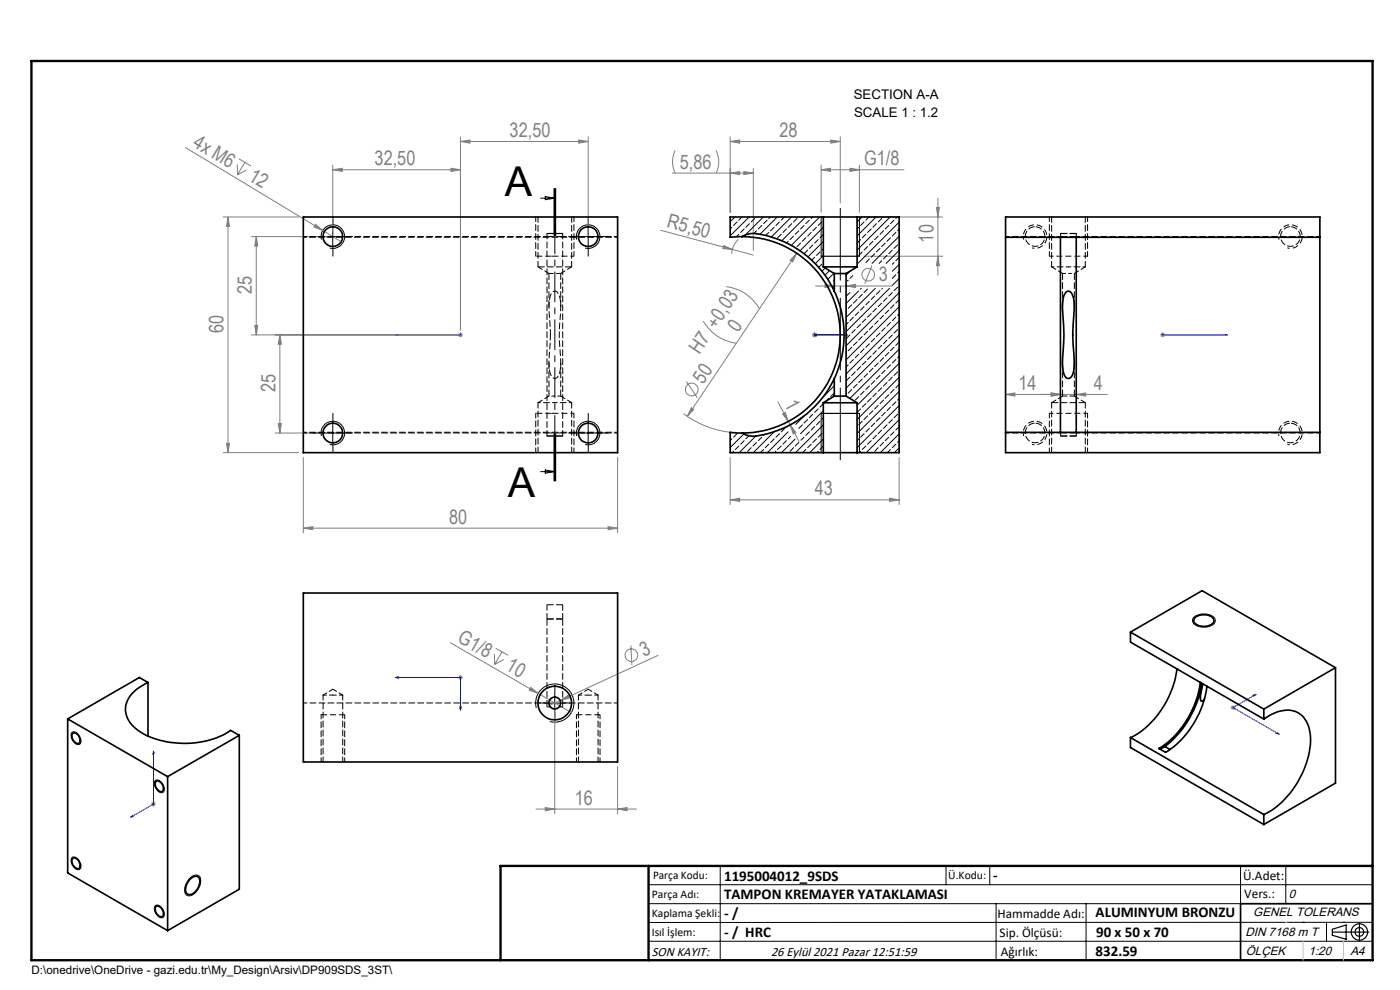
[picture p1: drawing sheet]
<svg xmlns="http://www.w3.org/2000/svg" width="297mm" height="210mm" viewBox="0 0 297 210" stroke-linecap="round" stroke-linejoin="round" font-family="sans-serif">
<g fill="none" stroke="#808080" stroke-width=".21">
<path d="M39.4 31.3l29.1 17.6M50.3 34.9l.1 2.2M50.6 33.6l2.7 1.6M52 34.4l-1.6 2.7M52.3 36.1l-1.9 1M70.6 36l2-.3v.7zM70.6 35v14.2M70.6 36h27.1M95.7 35.7l2 .3-2 .4zM97.7 30l2-.3v.7zM97.7 29v41M97.7 30h27.1"/>
<path d="M122.8 29.7l2 .3-2 .4zM124.8 29v20.2M142.7 36.7h17.1M143.2 31.9l-.1 .3a5.3 5.3 0 0 0 .1 4.5M151.9 31.9a5.4 5.4 0 0 1 0 4.8M154.9 30l2-.3v.7zM154.9 36.7l2-.3v.6zM154.9 29v16M154.9 30h23.4M157.8 36.4l2 .3-2 .3zM159.8 35.7v17.4M174.2 36l2-.3v.7z"/>
<path d="M174.2 36h17.6M174.2 35v10M176.2 29.7l2.1 .3-2.1 .4zM178.3 29v14M180.3 35.7l2 .3-2 .4zM182.3 35v10M47.3 46h16.1M48.4 46l.3 2h-.7zM48.4 46v50M53.3 50.2h16.3M54.4 50.2v20.8M54.4 50.2l.3 2h-.7z"/>
<path d="M66.9 47.6l1.6 1.3-1.9-.8zM68.5 48.9l4.2 2.6M140.2 48.9l15.2 4M153.5 52.1l1.9 .8-2-.2zM155.4 52.9l4.4 1.2M156.6 50.8a4.4 4.4 0 0 0-1.4 3.1M169 53.7l-23.2 34.6M169 53.7l-.8 1.9-.6-.4zM183.3 46h16.7M183.3 54.4h16.7M185 56.3l-1.6 3.9M198.6 44h.7l-.3 2z"/>
<path d="M199 54.4l.3 2h-.7zM199 42v16.4M53.3 71h43.4M54 69h.7l-.3 2zM59.4 71v20.9M59.4 71l.3 2h-.7zM97.2 71h1M97.3 70.7l.7 .7M97.7 70.5v1M98 70.7l-.7 .7M149.2 68.1a9.4 9.4 0 0 0 7 4.7M154.1 60.8a9.5 9.5 0 0 1 7 4.7"/>
<path d="M172.3 71h1M172.5 70.7l.7 .7M172.8 70.5v1M173 60.7h16.3M173.2 70.7l-.7 .7M175 60.3l2 .4-2 .3zM179.5 60.7l2-.4v.7zM246.1 71h1.1M246.3 70.7l.7 .7M246.7 70.5v1M247 70.7l-.7 .7M47.3 96h16.1"/>
<path d="M48 94h.7l-.3 2zM58.3 91.9h11.3M59 89.8h.7l-.3 2.1zM64.3 97v16M131 97v16M145 87.8a21.2 21.2 0 0 0 11.4 4M145.6 80.9l2.3 3.4M146.6 86.5l.6 .3-1.4 1.5zM154.9 97v10M165 85.3l2.2 4.1M166 87.8l.6-.3 .6 1.9zM166.3 89.9h.1"/>
<path d="M166.8 90.6h.1M167.2 89.4l.4 .7M167.6 90.1l1.2 1.6-.5 .4zM167.6 90.1l1.9 3.6M190.7 97v10M213.3 83.7l2-.3v.6zM213.3 83.7h21.6M223 83.4l2 .3-2 .3zM228.3 83.7l2-.3v.6zM64.3 112l2.1-.3v.7zM64.3 112h66.7M129 111.7l2 .3-2 .4z"/>
<path d="M154.9 106l2-.3v.7zM154.9 106h35.8M188.7 105.7l2 .3-2 .4zM95.5 136.3l25.7 14.9M104.9 138.7l.1 2.2M105.2 137.5l2.6 1.5M106.5 138.3l-1.5 2.6M106.9 139.9l-1.9 1M133.8 136.9l.3 4.2M139.6 139l-20.8 9.6M97.2 143.7h1M97.3 143.4l.7 .7"/>
<path d="M97.7 143.2v1M98 143.4l-.7 .7M112.6 145.8l1.6 1.3-1.9-.7zM117.7 150.1v22.5M118.8 148.6l1.7-1.1 .3 .6zM118.8 148.6l-2.2 1M261.1 150.1h1M261.2 149.7l.7 .8M261.6 149.6v1M261.9 149.7l-.7 .8M32.1 170.6h1M32.2 170.2l.7 .7"/>
<path d="M32.6 170.1v1M32.9 170.2l-.7 .7M113.7 171.6h21.3M115.7 171.3l2 .3-2 .4zM131 171.6l2-.3v.7zM131 162.6v10"/>
<circle cx="184.2" cy="58.3" r="1.34"/>
<circle cx="146.8" cy="82.6" r="1.34"/>
<circle cx="134" cy="139" r="1.35"/>
</g>
<g fill="none" stroke="#000" stroke-width=".21">
<path d="M68.2 50.8a2.5 2.5 0 0 1 2.2-3.1 2.5 2.5 0 0 1 2.7 2.7 2.5 2.5 0 0 1-3.1 2.2M68.5 50.2h4.2M70.6 48.1v4.2M114.7 42h3M115.7 41.7l2 .3-2 .4zM117.5 40v10M117.7 40v10M117.9 40v10M122.3 50.8a2.5 2.5 0 0 1 2.2-3.1 2.5 2.5 0 0 1 2.7 2.7 2.5 2.5 0 0 1-3.1 2.2M122.7 50.2h4.2M124.8 48.1v4.2M174.2 46v8.4"/>
<path d="M182.3 46v8.4M68.2 92.5a2.51 2.51 0 0 1 2.2-3.1 2.51 2.51 0 0 1 2.7 2.7 2.51 2.51 0 0 1-3.1 2.2M68.5 91.9h4.2M70.6 89.8v4.1M115.7 99.7l2 .3-2 .4zM117.5 92v10M117.7 92v10M117.9 92v10zM122.3 92.5a2.51 2.51 0 0 1 2.3-3.1 2.51 2.51 0 0 1 2.7 2.7 2.51 2.51 0 0 1-3.2 2.2M122.7 91.9h4.2M124.8 89.8v4.1M174.2 87.7v8.3"/>
<path d="M182.3 87.7v8.3M114.7 100h3M253.3 130.9a3.4 3.4 0 0 1 4.4 .3 1.24 1.24 0 0 1-1.1 1.6 3.1 3.1 0 0 1-3.6-.8v-.7zM15.2 155.4a1.29 1.29 0 0 1 1.8 1 .93 .93 0 0 1-.5 1.6 2.02 2.02 0 0 1-1.3-2.6zM113.8 150.2a4.1 4.1 0 0 1 3.6-5.1 4.1 4.1 0 0 1 4.3 4.4 4.1 4.1 0 0 1-5.1 3.6M115.6 149.1h4.2M117.7 147.1v4.1M33.1 165.5a1.75 1.75 0 0 1 1.5 2.6 1.79 1.79 0 0 1-1.8-2.2zM15.4 181.8a1.8 1.8 0 0 1 1.6 2.5 1.29 1.29 0 0 1-1.8-1l-.1-.8v-.4zM32.9 192.1a1.29 1.29 0 0 1 1.8 1.1 .91 .91 0 0 1-.5 1.5 1.96 1.96 0 0 1-1.3-2.6zM40.3 186.3a1.46 1.46 0 0 1 2.1-.4 3.2 3.2 0 0 1-2.4 4.1 1.28 1.28 0 0 1-.8-1.8l.6-1.3zM137.6 187.7h153.6"/>
<path d="M137.6 191.7h153.6M137.6 199.7h153.6M152.8 183.7v20M200.7 183.7v4M210 183.7v4M211.3 191.7v12M230.4 191.7v12M263.2 183.7v20M272.8 183.7v8M276.4 195.6h.1M281.4 195.6v4.1M285 195.6h.1"/>
<path d="M291.2 195.6l-153.6 .1"/>
</g>
<g fill="none" stroke="#000" stroke-width=".25">
<path d="M174.2 54.4h8.1M174.2 87.7h8.1M282.6 197.7h7.8M282.6 197.1l3-.9v3l-3-.8zM288.4 195.8v3.8M106.2 203.7h185"/>
<circle cx="288.4" cy="197.7" r="1.74"/>
<circle cx="288.4" cy="197.7" r=".93"/>
</g>
<path d="M218.9 52.6a2.5 2.5 0 0 0 3.2-2.2 2.5 2.5 0 0 0-2.7-2.7 2.5 2.5 0 0 0-2.2 3.1M273.1 52.6a2.5 2.5 0 0 0 3.1-2.2 2.5 2.5 0 0 0-2.7-2.7 2.5 2.5 0 0 0-2.2 3.1M218.9 94.3a2.5 2.5 0 0 0 3.2-2.2 2.5 2.5 0 0 0-2.7-2.7 2.5 2.5 0 0 0-2.2 3.1M273.1 94.3a2.5 2.5 0 0 0 3.1-2.2 2.5 2.5 0 0 0-2.7-2.7 2.5 2.5 0 0 0-2.2 3.1" fill="none" stroke="#000" stroke-width=".21" stroke-dasharray="1.3 .6" stroke-dashoffset=".8" stroke-linecap="butt"/>
<path d="M230.7 54.3h-8.1M230.7 87.7h-8.1" fill="none" stroke="#000" stroke-width=".21" stroke-dasharray="1.3 .6" stroke-dashoffset=".4" stroke-linecap="butt"/>
<path d="M68.2 151.6h4.9M122.3 151.6h5" fill="none" stroke="#000" stroke-width=".21" stroke-dasharray="1.3 .6" stroke-dashoffset=".1" stroke-linecap="butt"/>
<path d="M117.1 54.3h-3.4M117.1 87.7h-3.4" fill="none" stroke="#000" stroke-width=".21" stroke-dasharray="1.3 .6" stroke-dashoffset="-.1" stroke-linecap="butt"/>
<path d="M121.8 54.3h-4.1M121.8 87.7h-4.1" fill="none" stroke="#000" stroke-width=".21" stroke-dasharray="1.3 .6" stroke-dashoffset=".5" stroke-linecap="butt"/>
<g fill="none" stroke="#00f" stroke-width=".21">
<path d="M83.9 71h.7h-.7M83.9 71h13.8M97.5 71h.4zM97.7 71h.1M172.6 71h.4zM172.8 71h6.9M172.8 71h.1M179.7 71h-.7h.7M246.5 71h.3zM246.7 71h.1M246.7 71h13.8M260.5 71h-.7h.7"/>
<path d="M32.6 159.3l.1 .5-.2 .1zM32.6 159.3v11.3l-4.9 2.8M83.9 143.7l.7-.2v.4zM83.9 143.7h13.8v6.9M97.5 149.9h.4l-.2 .7zM265.9 147.5l.6-.2-.4 .3zM266.5 147.3l-4.9 2.8 9.8 5.6M270.7 155.5l.3-.1 .4 .3zM27.7 173.4l.5-.4v.2z"/>
</g>
<g fill="none" stroke="#000" stroke-width=".21" stroke-dasharray="15.2 1.3 1.3 1.3">
<path d="M68.5 50.2h-2M70.6 48.1v-2.1M70.6 52.3v2M72.7 50.2h2.1M122.7 50.2h-2.1M124.8 48.1v-2.1M124.8 52.3v2M126.9 50.2h2.1M68.5 91.8h-2M70.6 89.8v-2.1M70.6 93.9v2.1M72.7 91.8h2.1"/>
<path d="M122.7 91.8h-2.1M124.8 89.8v-2.1M124.8 93.9v2.1M126.9 91.8h2.1M115.6 149.1h-1.2M117.7 147v-1.2M117.7 151.2v1.2M119.8 149.1h1.2"/>
</g>
<path d="M113.7 46v8.3M121.8 54.3v-8.3M222.6 46v8.3M230.7 54.3v-8.3M113.7 87.7v8.3M121.8 96v-8.3M222.6 87.7v8.3M230.7 96v-8.3" fill="none" stroke="#000" stroke-width=".21" stroke-dasharray="1.3 .6" stroke-dashoffset=".3"/>
<path d="M117.7 54.3h-.6M230.7 54.3h.1M117.7 87.7h-.6M230.7 87.7h.1M68.1 151.6h.1M122.3 151.6h.1" fill="none" stroke="#000" stroke-width=".21" stroke-dasharray="1.3 .6"/>
<path d="M68.1 151.6v10M122.3 151.6v10M73.1 161.6v-10M127.3 161.6v-10" fill="none" stroke="#000" stroke-width=".21" stroke-dasharray="1.3 .6" stroke-dashoffset=".4"/>
<path d="M178.3 97.7v-53.7" fill="none" stroke="#000" stroke-width=".21" stroke-dasharray="15.2 1.3 1.3 1.3" stroke-dashoffset="-.2"/>
<path d="M117.7 40v62" fill="none" stroke="#000" stroke-width=".21" stroke-dasharray="6.3 1.3 1.3 1.3" stroke-dashoffset="2.7"/>
<path d="M291.2 191.7h-28v12" fill="none" stroke="#000" stroke-width=".35"/>
<path d="M6.7 12.9h284.5v190.8h-284.5zM137.6 183.7v20M291.2 183.7h-185v20" fill="none" stroke="#000" stroke-width=".5"/>
<path d="M276.4 199.7v4M285 199.7v4" fill="none" stroke="#c0c0c0" stroke-width=".21"/>
<path d="M272.8 195.6h.1" fill="none" stroke="#c0c0c0" stroke-width=".25"/>
<g fill="#00f">
<path d="M27.7 173.4l.5-.2v-.2zM32.6 159.3l-.1 .6 .2-.1zM97.5 71h.4zM83.9 71h.7z"/>
<path d="M246.5 71h.3zM259.8 71h.7z"/>
<path d="M265.9 147.5l.2 .1 .4-.3zM270.7 155.5l.7 .2-.4-.3zM179 71h.7zM172.6 71h.4zM179 71h.7zM172.6 71h.4z"/>
<path d="M97.5 149.9l.2 .7 .2-.7zM83.9 143.7l.7 .2v-.4z"/>
</g>
<g fill="#808080">
<path d="M66.9 47.6l1.6 1.3-1.9-.8z"/>
<path d="M112.6 145.8l1.6 1.3-1.9-.7z"/>
<path d="M153.5 52.1l1.9 .8-2-.2z"/>
<path d="M118.8 148.6l1.7-1.1 .3 .6z"/>
<path d="M223 83.4l2 .3-2 .3zM213.3 83.7l2-.3v.6z"/>
<path d="M95.7 35.7l2 .3-2 .4zM70.6 36l2-.3v.7zM176.2 29.7l2.1 .3-2.1 .4zM154.9 30l2-.3v.7zM157.8 36.4l2 .3-2 .3zM154.9 36.7l2-.3v.6zM188.7 105.7l2 .3-2 .4zM154.9 106l2-.3v.7z"/>
<path d="M97.7 30l2-.3v.7zM122.8 29.7l2 .3-2 .4z"/>
<path d="M129 111.7l2 .3-2 .4zM64.3 112l2.1-.3v.7z"/>
<path d="M169 53.7l-1.4 1.5 .6 .4zM146.6 86.5l-.8 1.8 1.4-1.5z"/>
<path d="M48 94h.7l-.3 2zM48.4 46l.3 2h-.7z"/>
<path d="M54.4 50.2l.3 2h-.7zM54 69h.7l-.3 2zM59.4 71l.3 2h-.7zM59 89.8h.7l-.3 2.1zM198.6 44h.7l-.3 2zM199 54.4l.3 2h-.7z"/>
<path d="M166 87.8l.6-.3 .6 1.9zM167.6 90.1l1.2 1.6-.5 .4z"/>
<path d="M115.7 171.3l2 .3-2 .4zM131 171.6l2-.3v.7zM223 83.4l2 .3-2 .3zM228.3 83.7l2-.3v.6z"/>
<path d="M174.2 36l2-.3v.7zM180.3 35.7l2 .3-2 .4zM175 60.3l2 .4-2 .3zM179.5 60.7l2-.4v.7z"/>
</g>
<g fill="none" stroke="#000" stroke-width=".35">
<path d="M64.3 46h66.7v50h-66.7zM157.4 50.2a5.1 5.1 0 0 1 4.2-.4 21.7 21.7 0 0 1 15.4 12M157.4 50.2a20.8 20.8 0 0 1 20.8 20.8 20.8 20.8 0 0 1-20.8 20.9M174.7 56.6h7.1M174.7 46h7.1M174.7 46h-19.8v4.3l2.5-.1M174.7 46v10.6M174.7 56.6l2.3 1.4M177 58h2.5M177 58v3.8M179.5 58v26M181.8 46h8.9v50h-8.9"/>
<path d="M181.8 46v10.6M181.8 56.6l-2.3 1.4M213.3 50.3v41.4M213.3 50.3v-4.3h66.7v4.3M213.3 50.3h66.7M225 50.3v41.4M228.3 50.3v41.4M280 50.3v41.4M177 61.8a21.6 21.6 0 0 1 0 18.5M226.1 62l.6-.2 .6 .4a5.9 5.9 0 0 1 .6 3.9l-.2 2.4a31.9 31.9 0 0 0 .1 6.6 10.6 10.6 0 0 1-.3 4.5 .87 .87 0 0 1-1.2 .6l-.1-.1a2.57 2.57 0 0 1-.7-1.7l-.1-1.2 .3-4.9-.1-3.3a17.6 17.6 0 0 1 0-6.1zM157.4 91.9l-2.5-.2v4.3h19.8M174.7 85.4h7.1"/>
<path d="M174.7 96h7.1M174.7 85.4v10.6M177 84h2.5M177 80.3a21.4 21.4 0 0 1-17.4 12.2l-1.1-.2-1.1-.4M177 80.3v3.7M177 84l-2.3 1.4M179.5 84l2.3 1.4M181.8 85.4v10.6M213.3 91.7v4.3h66.7v-4.3M213.3 91.7h66.7M64.3 125.8h66.7v35.8h-66.7zM239.8 134.1l28.3 16.3"/>
<path d="M239.8 134.1v2.1l28.3 16.3M239.8 134.1l15.2-8.8 28.3 16.3M253.5 131a2.92 2.92 0 0 1 4 .4 1.46 1.46 0 0 1-1.7 1.4 2.35 2.35 0 0 1-2.5-1zM14.4 152.5l21.2 12.2M14.4 152.5v32.7l21.2 12.2M15.4 155.6a1.41 1.41 0 0 1 1.6 1.7 .63 .63 0 0 1-.5 .4 .63 .63 0 0 1-.7-.3 1.52 1.52 0 0 1-.4-1.8zM31.4 144.8a7.2 7.2 0 0 0-4.8 5.3 5.8 5.8 0 0 0 3.4 5.3 19 19 0 0 0 18.9-.5l1.9 1.1M31.4 144.8l-1.8-1.1-15.2 8.8M31.4 144.8v11.3M50.8 156v32.6l-15.2 8.8M50.8 156l-15.2 8.7M239.8 156.4v2.2l28.3 16.3"/>
<path d="M239.8 156.4l28.3 16.4M247.1 158.4l-.6 .3-.6 .1M247.1 158.4l1.1 .6M249.7 141.9a19.6 19.6 0 0 1-9.3 14.3l-.6 .2M254.6 144.7a19.9 19.9 0 0 1-8.7 14.1M254.9 144.9a20.8 20.8 0 0 1-7.8 13.5M255.2 145.1a6.9 6.9 0 0 0-.5 3.5l.4 .1 .4-.4M256 145.5a19.7 19.7 0 0 1-8.7 14.1l-1.4-.8M268.1 152.5a7.6 7.6 0 0 1 6.6-1.6 5.8 5.8 0 0 1 3.3 5.7 19.4 19.4 0 0 1-9.3 15.9l-.6 .3M268.1 150.4v2.1M283.3 141.6l-15.2 8.8M283.3 141.6v24.5l-15.2 8.8"/>
<path d="M33 165.9a.98 .98 0 0 1 1.5 .7 .77 .77 0 0 1 .2 .8 .77 .77 0 0 1-.6 .5 1.71 1.71 0 0 1-1.1-2zM35.6 164.7v32.7M268.1 172.8v2.1M15.5 182a1.49 1.49 0 0 1 1.3 2.1 .93 .93 0 0 1-1.3-.6 1.13 1.13 0 0 1 0-1.5zM33.2 192.2a1.55 1.55 0 0 1 1.3 2.1 1.24 1.24 0 0 1-1.6-1.3l.1-.5zM40.3 186.5a1.25 1.25 0 0 1 1.9-.3 2.88 2.88 0 0 1-2.1 3.6 1.41 1.41 0 0 1-.5-2.2z"/>
<circle cx="70.6" cy="50.2" r="2.1"/>
<circle cx="124.8" cy="50.2" r="2.09"/>
<circle cx="70.6" cy="91.9" r="2.1"/>
<circle cx="124.8" cy="91.9" r="2.09"/>
<circle cx="117.7" cy="149.1" r="3.6"/>
<circle cx="117.7" cy="149.1" r="1.25"/>
</g>
<path d="M223.1 56.6h3.6M226.7 56.6h3.5M117.7 85.4h-3.6M121.3 85.4h-3.6" fill="none" stroke="#000" stroke-width=".21" stroke-dasharray="1.3 .6" stroke-dashoffset=".8"/>
<g fill="none" stroke="#000" stroke-width=".21" stroke-dasharray="1.3 .6" stroke-dashoffset="-.1">
<path d="M114.1 56.6h7.2M116 50.2h3.4M116 49.6h3.4M119.4 49.5h-3.4M228.3 50.2h-3.3M228.3 49.6h-3.3M228.3 49.5h-3.3M116 91.8h3.4M116 92.5h3.4M225 92.5h3.3M228.3 91.8h-3.3M228.3 92.5h-3.3"/>
<path d="M230.2 85.4h-7.1M116 131.3h3.4M116 131.3v18.6M116 128.3h3.4M119.4 131.3v18.6"/>
</g>
<path d="M116.5 58h2.5M225 50.2v-.7M228.3 50.2v-.7M225 91.8v.7M227.9 84h-2.5M228.3 91.8v.7" fill="none" stroke="#000" stroke-width=".21" stroke-dasharray="1.3 .6" stroke-dashoffset=".3"/>
<path d="M131 50.3h-66.6M225.4 58h1.3M226.7 58h1.2M64.4 91.7h66.6M117.7 84h-1.2M119 84h-1.3" fill="none" stroke="#000" stroke-width=".21" stroke-dasharray="1.3 .6" stroke-dashoffset=".6"/>
<g fill="none" stroke="#000" stroke-width=".21" stroke-dasharray="1.3 .6" stroke-dashoffset=".1">
<path d="M114.1 46v10.6M116 49.6v42.9M119.4 49.6v42.9M121.3 56.6v-10.6M223.1 46v10.6M230.2 56.6v-10.6M116.8 71l-.1-2.5a13.3 13.3 0 0 1 .2-6.1l.3-.5 .4-.2a1.09 1.09 0 0 1 1.1 1.2 11 11 0 0 1 .2 4 53.4 53.4 0 0 0 .1 10.3 4.1 4.1 0 0 1-.8 2.9l-.4 .2a1.09 1.09 0 0 1-1.1-1.2 11 11 0 0 1-.2-4l.3-4.1M114.1 85.4v10.6M121.3 96v-10.6M223.1 85.4v10.6M230.2 96v-10.6M116 128.3v3"/>
<path d="M119.4 128.3v3"/>
</g>
<g fill="none" stroke="#000" stroke-width=".21" stroke-dasharray="1.3 .6">
<path d="M116 49.5v.1M116.5 58v7.1M119.4 49.5v.1M225 50.3v-.1M225.4 58v7.1M228.3 50.3v-.1M116.5 77v7M119 65.1v-7.1M225.4 76.9v7.1M227.9 65.1v-7.1M116 92.5h.1M119 84v-7.1"/>
<path d="M119.4 92.5h.1M225 91.8v-.1M227.9 84v-7M228.3 91.8v-.1"/>
</g>
<path d="M114.1 56.6l2.4 1.4M119 58l2.3-1.4M223.1 56.6l2.3 1.4M227.9 58l2.3-1.4M116.5 84l-2.4 1.4M121.3 85.4l-2.3-1.4M225.4 84l-2.3 1.4M230.2 85.4l-2.3-1.4M68.5 147.4v14.2M122.7 147.4v14.2M72.7 161.6v-14.2M126.9 161.6v-14.2" fill="none" stroke="#000" stroke-width=".21" stroke-dasharray="1.3 .6" stroke-dashoffset=".2"/>
<g fill="none" stroke="#000" stroke-width=".21" stroke-dasharray="1.3 .6" stroke-dashoffset=".5">
<path d="M116 50.2h-51.6M131 50.2h-11.6M225 50.2h-11.7M280 50.2h-51.7M64.4 91.8h51.6M119.4 91.8h11.6M213.3 91.8h11.7M228.3 91.8h51.7M64.4 149.1h51.6M70.6 147.4h-2.1M72.7 147.4h-2.1M119.4 149.1h11.6"/>
<path d="M124.8 147.4h-2.1M126.9 147.4h-2.1"/>
</g>
<path d="M70.6 146.2l-2.1 1.2M72.7 147.4l-2.1-1.2M116 149.9h.8M118.6 149.9h.8M124.8 146.2l-2.1 1.2M126.9 147.4l-2.1-1.2" fill="none" stroke="#000" stroke-width=".21" stroke-dasharray="1.3 .6" stroke-dashoffset=".4"/>
<g fill="none" stroke="#000" stroke-width=".21">
<path d="M155.3 48.2l-.4 .3M155.9 46l-1 1M156.4 47.1l-.8 .7M156.7 49.7l-.5 .5M157.4 46l-.7 .7M157.9 48.6l-.8 .7M158.9 46l-4 4M159 47.4l-.8 .8M160.1 46.3l-.8 .8M160.5 49l-.6 .5M161.6 47.8l-.7 .8M161.9 46l-3.8 3.9"/>
<path d="M162.7 46.7l-.7 .7M163.1 49.3l-.6 .6M163.4 46l-.3 .3M164.2 48.2l-.7 .8M164.9 46l-3.7 3.7M165.3 47.1l-.7 .7M165.7 49.7l-.7 .7M166.4 46l-.7 .7M166.8 48.6l-.7 .7M167.2 51.2l-.3 .3M167.9 46l-4.2 4.3M168 47.4l-.8 .8"/>
<path d="M168.3 50.1l-.7 .7M169.1 46.3l-.8 .8M169.5 49l-.8 .7M169.8 51.6l-.7 .7M170.6 47.8l-.8 .8M170.9 46l-5.1 5.1M171 50.4l-.8 .8M171.3 53l-.7 .8M171.7 46.7l-.7 .7M172.1 49.3l-.8 .8M172.4 46l-.3 .3M172.4 52l-.7 .7"/>
<path d="M172.8 54.6l-.6 .6M173.2 48.2l-.8 .8M173.6 50.8l-.8 .8M173.9 46l-6 6.1M174 53.4l-.8 .8M174.3 47.1l-.7 .7M174.3 56l-.6 .7M174.7 48.2l-5 5M174.7 51.2l-3.3 3.3M174.7 54.2l-1.7 1.7M174.7 49.7l-.7 .7M174.7 52.7l-.4 .3"/>
<path d="M175 56.9l-.7 .6M175.8 57.6l-.7 .7M176.9 58l-1.3 1.3M177 59.4l-.2 .2M180 59.4l-.2 .2M180.4 57.5l-.9 .9M180.9 58.5l-.6 .5M182.2 48.2l-.4 .4M182.6 50.8l-.8 .8M182.9 46l-1.1 1.1M182.9 53.4l-.7 .8M183.3 47.1l-.7 .7"/>
<path d="M183.7 49.7l-.8 .7M184 52.3l-.7 .7M184.4 46l-.7 .7M184.4 54.9l-.7 .8M184.8 48.6l-.8 .7M185.2 51.2l-.8 .8M185.6 53.8l-.8 .8M185.8 46l-4 4.1M185.9 47.4l-.7 .8M186.3 50.1l-.7 .7M186.7 52.7l-.8 .7M187 46.3l-.7 .8"/>
<path d="M187 55.3l-.5 .6M187.4 49l-.7 .7M187.8 51.6l-.8 .7M188.2 54.2l-.8 .7M188.6 47.8l-.8 .8M188.8 46l-7 7M188.9 50.4l-.7 .8M189.3 53l-.7 .8M189.7 46.7l-.8 .7M189.7 55.7l-.4 .3M190 58.3l-.7 .7M190 49.3l-.7 .8"/>
<path d="M190.4 46l-.4 .3M190.4 52l-.7 .7M190.7 57.6l-.3 .3M190.7 47.1l-8.7 8.8M190.7 53.1l-2.7 2.8M190.7 48.6l-.3 .4M190.7 54.6l-.7 .7M190.7 50.1l-5.7 5.8M190.7 56.1l-1.4 1.4M190.7 59.1l-1.4 1.4M179.6 74.8l-.1 .1M179.6 65.8l-.1 .1"/>
<path d="M180 68.4l-.5 .5M180 77.4l-.5 .4M180.3 71l-.7 .8M180.3 62l-.7 .8M180.7 73.7l-.7 .7M180.7 64.7l-.7 .7M181 76.3l-.7 .7M181 67.3l-.7 .7M181.4 69.9l-.7 .8M181.4 78.9l-.7 .7M181.8 63.5l-.8 .8M181.8 72.5l-.8 .8"/>
<path d="M182.1 61.7l-2.6 2.7M182.2 66.2l-.8 .7M182.2 75.1l-.8 .8M182.6 68.8l-.8 .7M182.6 77.7l-.8 .8M182.7 61.2l-.2 .2M182.9 71.4l-.7 .7M182.9 62.4l-.7 .8M183.3 65l-.7 .8M183.3 74l-.7 .8M183.7 67.7l-.8 .7M183.7 76.7l-.8 .7"/>
<path d="M184 79.3l-.7 .7M184 61.3l-.7 .7M184 70.3l-.7 .7M184.4 63.9l-.7 .8M184.4 72.9l-.7 .8M184.8 66.5l-.8 .8M184.8 75.5l-.8 .8M185.2 69.2l-.8 .7M185.2 78.1l-.8 .8M185.6 62.8l-.8 .7M185.6 71.8l-.8 .7M185.7 61.2l-6.2 6.1"/>
<path d="M185.9 74.4l-.7 .7M185.9 65.4l-.7 .8M186.3 68l-.7 .8M186.3 77l-.7 .7M186.7 61.7l-.8 .7M186.7 70.7l-.8 .7M186.7 79.6l-.8 .8M187 64.3l-.7 .7M187 73.3l-.7 .7M187.2 61.2l-.2 .1M187.4 66.9l-.7 .8M187.4 75.9l-.7 .8"/>
<path d="M187.8 69.5l-.8 .8M187.8 78.5l-.8 .8M188.2 63.2l-.8 .7M188.2 72.1l-.8 .8M188.6 65.8l-.8 .7M188.6 74.8l-.8 .7M188.7 61.2l-9.2 9.1M188.9 77.4l-.7 .7M188.9 68.4l-.7 .8M189.3 62l-.7 .8M189.3 71l-.7 .8M189.7 64.7l-.8 .7"/>
<path d="M189.7 73.7l-.8 .7M190 76.3l-.7 .7M190 67.3l-.7 .7M190.4 78.9l-.7 .7M190.4 60.9l-.7 .8M190.4 69.9l-.7 .8M190.7 62.1l-11.2 11.2M190.7 65.1l-11.2 11.2M190.7 68.1l-11.2 11.2M190.7 71.1l-11.2 11.2M190.7 74.1l-10.4 10.4M190.7 63.6l-.7 .7"/>
<path d="M190.7 66.6l-.3 .3M190.7 72.6l-.7 .7M190.7 75.6l-.3 .3M190.7 77.1l-8.9 8.9M155.1 91.7l-.2 .2M155.3 93.1l-.4 .3M155.6 95.7l-.3 .3M156.4 92l-.8 .7M156.7 94.6l-.7 .7M157.8 92.1l-2.9 2.8M157.9 93.5l-.8 .7M158.9 92.5l-.7 .6"/>
<path d="M159.3 95l-.7 .7M160.3 92.5l-3.5 3.5M160.5 93.9l-.8 .7M161.6 92.7l-.7 .8M162 95.3l-.7 .7M162.2 92.2l-.2 .1M163.1 94.2l-.8 .8M164.2 93.1l-.7 .8M164.3 91.6l-4.5 4.4M164.6 95.7l-.3 .3M165.3 92l-.7 .7M165.7 94.6l-.7 .7"/>
<path d="M166.5 90.9l-.8 .7M166.8 93.5l-.7 .7M167.2 91.6l-4.4 4.4M167.7 92.6l-.5 .5M168.3 95l-.7 .7M168.7 93.2l-2.9 2.8M169.5 93.9l-.8 .7M170.2 90.1l-.7 .8M170.6 92.7l-.7 .7M170.6 88.2l-1.8 1.8M171 95.3l-.7 .7M171.3 89l-.7 .7"/>
<path d="M171.7 91.6l-.7 .7M172.1 94.2l-.8 .8M172.4 87.9l-.7 .7M172.8 90.5l-.7 .7M173.2 93.1l-.8 .8M173.6 86.7l-.8 .8M173.6 95.7l-.3 .3M174 89.4l-.8 .7M174.3 92l-.7 .7M174.7 90.1l-5.9 5.9M174.7 93.1l-2.9 2.9M174.7 85.6l-.7 .8"/>
<path d="M174.7 88.6l-.4 .4M174.7 94.6l-.7 .7M174.7 87.1l-4.9 4.9M175.8 84.5l-.6 .6M177 83.4l-.8 .7M177 81.8l-2.4 2.4M177 80.3v.1M179.6 83.7l-.1 .1M180.3 80l-.7 .7M180.7 82.6l-.7 .8M181.8 81.5l-.8 .8M182.2 84.1l-.8 .8"/>
<path d="M182.2 93.1l-.4 .4M182.6 86.7l-.8 .8M182.6 95.7l-.4 .3M182.9 80.4l-.7 .7M182.9 89.4l-.7 .7M183.3 83l-.7 .7M183.3 92l-.7 .7M183.7 85.6l-.8 .8M183.7 94.6l-.8 .7M184 88.2l-.7 .8M184.4 81.9l-.7 .7M184.4 90.9l-.7 .7"/>
<path d="M184.8 84.5l-.8 .8M184.8 93.5l-.8 .7M185.2 87.1l-.8 .8M185.6 80.7l-.8 .8M185.6 89.7l-.8 .8M185.9 83.4l-.7 .7M185.9 92.3l-.7 .8M186.3 86l-.7 .7M186.3 95l-.7 .7M186.7 88.6l-.8 .8M187 82.3l-.7 .7M187 91.2l-.7 .8"/>
<path d="M187.4 84.9l-.7 .7M187.4 93.9l-.7 .7M187.8 87.5l-.8 .7M188.2 81.1l-.8 .8M188.2 90.1l-.8 .8M188.6 83.7l-.8 .8M188.6 92.7l-.8 .8M188.9 86.4l-.7 .7M188.9 95.3l-.7 .7M189.3 80l-.7 .7M189.3 89l-.7 .7M189.7 82.6l-.8 .8"/>
<path d="M189.7 91.6l-.8 .7M190 85.3l-.7 .7M190 94.2l-.7 .8M190.4 87.9l-.7 .7M190.7 80l-8.9 9M190.7 83l-8.9 9M190.7 86l-8.9 9M190.7 89l-6.9 7M190.7 92l-3.9 4M190.7 95l-1 1M190.7 81.6l-.7 .7M190.7 84.6l-.3 .3"/>
<path d="M190.7 90.5l-.7 .7M190.7 93.5l-.3 .4"/>
</g>
<path d="M219.6 48.1a2.08 2.08 0 0 1 1.9 3 2.08 2.08 0 0 1-3.6 .4 2.08 2.08 0 0 1 1.3-3.4h.4M273.8 48.1a2.08 2.08 0 0 1 1.8 3 2.08 2.08 0 0 1-3.5 .4 2.08 2.08 0 0 1 1.2-3.4h.5M219.6 89.8a2.08 2.08 0 0 1 1.9 3 2.08 2.08 0 0 1-3.6 .3 2.08 2.08 0 0 1 1.3-3.3h.4M273.8 89.8a2.08 2.08 0 0 1 1.8 3 2.08 2.08 0 0 1-3.5 .3 2.08 2.08 0 0 1 1.2-3.3h.5" fill="none" stroke="#000" stroke-width=".21" stroke-dasharray="1.3 .6" stroke-dashoffset="-.2"/>
<g font-size="8.7">
<text x="107.1" y="41.5">A</text>
<text x="107.7" y="105.4">A</text>
</g>
<g font-size="4.2" fill="#808080">
<text x="108.1" y="29.1">32,50</text>
<text x="165.3" y="29.1">28</text>
<text x="40.7" y="31" transform="rotate(31 40.7 31)">4x M6</text>
<text x="79.5" y="35.1">32,50</text>
<text x="144.2" y="35.8">5,86</text>
<text x="183.3" y="35.1">G1/8</text>
<text x="52.5" y="38.1" transform="rotate(31 52.5 38.1)">12</text>
<text x="141.3" y="48.2" transform="rotate(15 141.3 48.2)">R5,50</text>
<text x="198" y="51.5" transform="rotate(-90 198 51.5)">10</text>
<text x="186.4" y="59.7">3</text>
<text x="53.4" y="62.4" transform="rotate(-90 53.4 62.4)">25</text>
<text x="47.4" y="70.7" transform="rotate(-90 47.4 70.7)">60</text>
<text x="156.6" y="70.6" transform="rotate(-56 156.6 70.6)">0</text>
<text x="148.4" y="75.2" transform="rotate(-56 148.4 75.2)">H7 +0,03</text>
<text x="58.4" y="83.2" transform="rotate(-90 58.4 83.2)">25</text>
<text x="149.2" y="81.6" transform="rotate(-56 149.2 81.6)">50</text>
<text x="216.1" y="82.7">14</text>
<text x="232.1" y="82.7">4</text>
<text x="166.3" y="85.6" transform="rotate(62 166.3 85.6)">1</text>
<text x="172.9" y="105.1">43</text>
<text x="95.3" y="111.1">80</text>
<text x="96.9" y="136" transform="rotate(30 96.9 136)">G1/8</text>
<text x="107.1" y="141.9" transform="rotate(30 107.1 141.9)">10</text>
<text x="136.6" y="139.4" transform="rotate(-25 136.6 139.4)">3</text>
<text x="121.9" y="170.7">16</text>
</g>
<g font-size="3.2">
<text x="153.6" y="186.8">1195004012_9SDS</text>
<text x="153.6" y="190.8">TAMPON KREMAYER YATAKLAMASI</text>
<text x="210.7" y="186.6">-</text>
<text x="153.6" y="194.8">- /</text>
<text x="232.4" y="194.5">ALUMINYUM BRONZU</text>
<text x="153.6" y="198.8">- / HRC</text>
<text x="232.4" y="202.8">832.59</text>
<text x="232.5" y="198.8">90 x 50 x 70</text>
</g>
<g font-size="2.8">
<text x="181.1" y="21">SECTION A-A</text>
<text x="181.2" y="24.8">SCALE 1 : 1.2</text>
<text x="263.7" y="186.7">Ü.Adet:</text>
<text x="263.9" y="190.5">Vers.:</text>
<text x="211.6" y="194.8">Hammadde Adı:</text>
<text x="138.3" y="202.8">SON KAYIT:</text>
<text x="163.6" y="202.8">26 Eylül 2021 Pazar 12:51:59</text>
<text x="212.1" y="198.7">Sip. Ölçüsü:</text>
<text x="212.3" y="202.7">Ağırlık:</text>
</g>
<g font-size="2.6">
<text x="273.4" y="190.4">0</text>
<text x="265.9" y="194.4">GENEL TOLERANS</text>
<text x="264.2" y="198.5">DIN 7168 m T</text>
<text x="264.3" y="202.6">ÖLÇEK</text>
<text x="277.6" y="202.6">1:20</text>
<text x="286.5" y="202.6">A4</text>
</g>
<g font-size="2.5">
<text x="138.3" y="190.5">Parça Adı:</text>
<text x="138.5" y="186.5">Parça Kodu:</text>
<text x="201.2" y="186.5">Ü.Kodu:</text>
<text x="138.3" y="194.5">Kaplama Şekli:</text>
<text x="138.3" y="198.6">Isıl İşlem:</text>
<text x="6.7" y="206.7">D:\onedrive\OneDrive - gazi.edu.tr\My_Design\Arsiv\DP909SDS_3ST\</text>
</g>
</svg>
